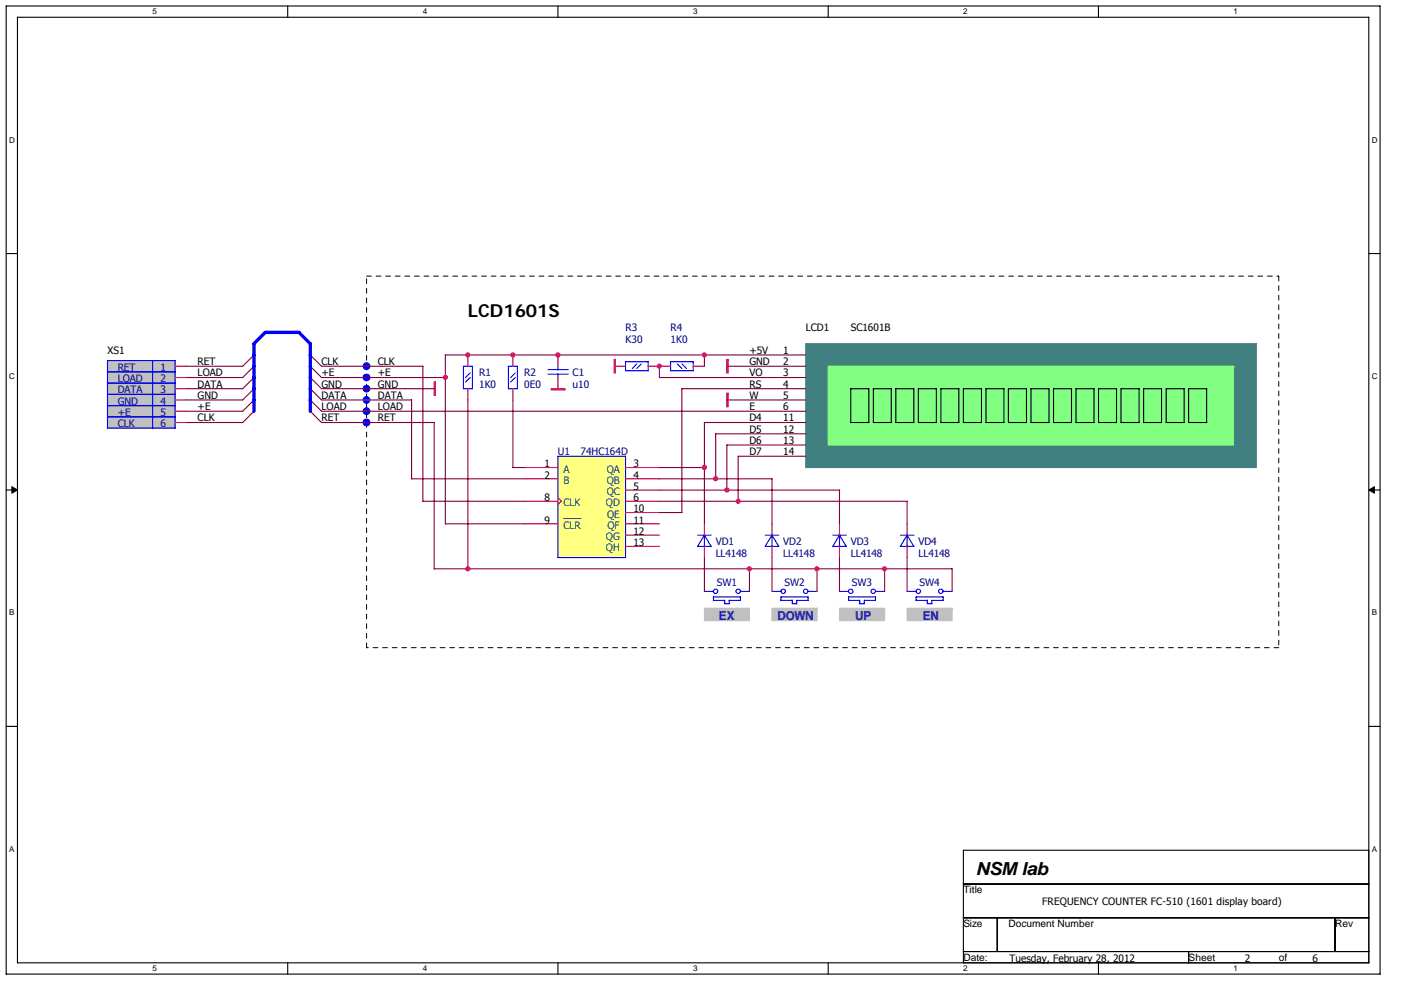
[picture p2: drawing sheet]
<svg xmlns="http://www.w3.org/2000/svg" width="297mm" height="210mm" viewBox="0 0 297 210" stroke-linecap="round" stroke-linejoin="round" font-family="sans-serif">
<path d="M1.3 1.3h291.3v205.3h-291.3zM3.7 3.7h286.5v200.5h-286.5z" fill="none" stroke="#000" stroke-width=".23"/>
<g fill="#fff">
<path d="M32.3 1.5h1v1.9h-1z"/>
<path d="M32.3 204.5h1v1.9h-1z"/>
</g>
<path d="M61 1.3v2.4M61 204.2v2.4" fill="none" stroke="#000" stroke-width=".23"/>
<g fill="#fff">
<path d="M89.6 1.5h1v1.9h-1z"/>
<path d="M89.6 204.5h1v1.9h-1z"/>
</g>
<path d="M118.3 1.3v2.4M118.3 204.2v2.4" fill="none" stroke="#000" stroke-width=".23"/>
<g fill="#fff">
<path d="M146.9 1.5h1v1.9h-1z"/>
<path d="M146.9 204.5h1v1.9h-1z"/>
</g>
<path d="M175.6 1.3v2.4M175.6 204.2v2.4" fill="none" stroke="#000" stroke-width=".23"/>
<g fill="#fff">
<path d="M204.2 1.5h1v1.9h-1z"/>
<path d="M204.2 204.5h1v1.9h-1z"/>
</g>
<path d="M232.9 1.3v2.4M232.9 204.2v2.4" fill="none" stroke="#000" stroke-width=".23"/>
<g fill="#fff">
<path d="M261.5 1.5h1v1.9h-1z"/>
<path d="M261.5 204.5h1v1.9h-1z"/>
<path d="M1.9 28.7h1.3v1.9h-1.3z"/>
<path d="M290.8 28.7h1.3v1.9h-1.3z"/>
<path d="M1.9 78.8h1.3v1.9h-1.3z"/>
<path d="M290.8 78.8h1.3v1.9h-1.3z"/>
</g>
<path d="M1.3 53.8h2.4M290.2 53.8h2.4" fill="none" stroke="#000" stroke-width=".23"/>
<g fill="#fff">
<path d="M1.9 129h1.1v1.9h-1.1z"/>
<path d="M290.8 129h1.1v1.9h-1.1z"/>
</g>
<path d="M1.3 103.9h2.4M290.2 103.9h2.4" fill="none" stroke="#000" stroke-width=".23"/>
<path d="M2.5 103.2l1.2 .7-1.2 .7zM290.2 103.9l1.2-.7v1.4z" fill="#000" stroke="#000" stroke-width=".21"/>
<g fill="#fff">
<path d="M1.9 179.1h1.1v1.9h-1.1z"/>
<path d="M290.8 179.1h1.1v1.9h-1.1z"/>
</g>
<g fill="none" stroke="#000" stroke-width=".23">
<path d="M180.4 82.4h3.8v7.2h-3.8zM185.2 82.4h3.8v7.2h-3.8zM189.9 82.4h3.9v7.2h-3.9zM194.7 82.4h3.8v7.2h-3.8zM199.5 82.4h3.8v7.2h-3.8zM204.3 82.4h3.8v7.2h-3.8zM209 82.4h3.8v7.2h-3.8zM213.8 82.4h3.8v7.2h-3.8zM218.6 82.4h3.8v7.2h-3.8zM223.4 82.4h3.8v7.2h-3.8zM228.1 82.4h3.9v7.2h-3.9zM232.9 82.4h3.8v7.2h-3.8z"/>
<path d="M237.7 82.4h3.8v7.2h-3.8zM242.5 82.4h3.8v7.2h-3.8zM247.2 82.4h3.9v7.2h-3.9zM252 82.4h3.8v7.2h-3.8zM1.3 154.1h2.4M290.2 154.1h2.4M204.3 180.3h85.9v23.9h-85.9zM204.3 187.5h85.9M204.3 194.7h85.9M211.4 194.7v7.1M283.1 194.7v7.1M204.3 201.8h85.9"/>
<path d="M252 201.8v2.4"/>
</g>
<g fill="#c0c0c0" stroke="#c0c0c0" stroke-width=".23">
<path d="M149.3 129v2.6h9.6v-2.6z" fill-rule="evenodd"/>
<path d="M178 129v2.6h9.6v-2.6z" fill-rule="evenodd"/>
<path d="M192.3 129v2.6h9.6v-2.6z" fill-rule="evenodd"/>
<path d="M22.8 76.5v14.3h14.3v-14.3z" fill-rule="evenodd"/>
<path d="M163.7 129v2.6h9.5v-2.6z" fill-rule="evenodd"/>
</g>
<path d="M77.7 58.6h193.4M271.1 58.6v78.8M77.7 137.4v-78.8M271.1 137.4h-193.4" fill="none" stroke="#000" stroke-width=".21" stroke-dasharray="1 1 1 1 1 1 1 1"/>
<path d="M118.3 96.8v21.5h14.3v-21.5z" fill-rule="evenodd" fill="#ffff80" stroke="#ffff80" stroke-width=".23"/>
<path d="M170.8 72.9v26.3h95.5v-26.3z" fill-rule="evenodd" fill="#408080" stroke="#408080" stroke-width=".23"/>
<path d="M175.6 77.7v16.7h86v-16.7z" fill-rule="evenodd" fill="#80ff80" stroke="#80ff80" stroke-width=".23"/>
<g fill="#f00" stroke="#f00" stroke-width=".23">
<path d="M92.1 81v2.9h.2v-2.9z" fill-rule="evenodd"/>
<path d="M154.1 76.2v2.9h.3v-2.9z" fill-rule="evenodd"/>
<path d="M154.1 83.4v2.9h.3v-2.9z" fill-rule="evenodd"/>
<path d="M130.2 76.2v2.9h.3v-2.9z" fill-rule="evenodd"/>
<path d="M116.9 82.4v.3h2.8v-.3z" fill-rule="evenodd"/>
</g>
<g fill="#00f" stroke="#00f" stroke-width=".23">
<circle cx="77.7" cy="82.4" r=".71"/>
<circle cx="77.7" cy="87.2" r=".71"/>
<circle cx="77.7" cy="84.8" r=".71"/>
<circle cx="77.7" cy="80.1" r=".71"/>
<circle cx="77.7" cy="77.7" r=".71"/>
<circle cx="77.7" cy="89.6" r=".71"/>
</g>
<g fill="none" stroke="#00f" stroke-width=".23">
<path d="M22.8 78.9h14.3M32.4 76.5v14.3M37.1 76.5v14.3M37.1 76.5h-14.3v14.3M98.3 77.7v4.7M98.3 77.7h1.9v4.8M99.7 79.1l-1 1M107.8 77.7h1.9v4.8M107.8 77.7v4.7M109.2 79.1l-.9 1M116.2 78.4h4.3M116.2 79.4h4.3"/>
<path d="M118.3 77.7v.7M118.3 79.4v.7M135 77.2l-1 1M136 77.2l-1 1M137.4 76.7h-4.8v1.9h4.8M137.4 76.7v1.9M142.2 76.7v1.9l4.8 .1v-2h-4.8M143.6 77.2l1 1M144.6 77.2l.9 1M22.8 86h14.3M22.8 83.7h14.3M22.8 88.4h14.3"/>
<path d="M22.8 81.3h14.3M22.8 90.8h14.3M98.2 82.4h2M99.7 80.1l-1 .9M107.8 82.4h1.9M109.2 80.1l-.9 .9M118.3 96.8h14.3v21.5h-14.3zM147.9 115.9h2.9M147.9 113.5h2.9M149.3 113.5l1.5 2.4M149.3 115.9v-2.4l-1.4 2.4M162.2 113.5h2.9"/>
<path d="M163.7 113.5l1.4 2.4h-2.9M163.7 113.5v2.4M163.7 113.5l-1.5 2.4M176.6 115.9h2.8M176.6 113.5h2.8M178 113.5l1.4 2.4M178 113.5v2.4M178 113.5l-1.5 2.4M190.9 115.9h2.9M190.9 113.5h2.9M192.3 113.5l1.5 2.4M192.3 113.5v2.4"/>
<path d="M192.3 113.5l-1.4 2.4M149.3 125.4h2M151.2 127.3h2.4v.8M151.3 126.6h5.7v.8M151.3 126.6v.7M154.6 127.3h2.4M154.6 127.3v.8h-1M157 125.4h1.9M163.7 125.4h1.9M165.6 126.6h5.7M165.6 126.6v.7h2.4v.8h.9v-.8h2.4M171.3 125.4h1.9"/>
<path d="M171.3 126.6v.8M178 125.4h1.9M179.9 126.6h5.7M179.9 126.6v.7h2.4v.8h1v-.8h2.3M185.6 125.4h2M185.6 126.6v.8M192.3 125.4h1.9M194.2 126.6h5.8M194.2 126.6v.7h2.4v.8h1v-.8h2.4M200 125.4h1.9M200 126.6v.8"/>
<circle cx="151.7" cy="125.4" r=".47"/>
<circle cx="156.5" cy="125.4" r=".47"/>
<circle cx="166" cy="125.4" r=".47"/>
<circle cx="170.8" cy="125.4" r=".47"/>
<circle cx="180.4" cy="125.4" r=".47"/>
<circle cx="185.1" cy="125.4" r=".47"/>
<circle cx="194.7" cy="125.4" r=".47"/>
<circle cx="199.5" cy="125.4" r=".47"/>
</g>
<g fill="none" stroke="#f00" stroke-width=".23">
<path d="M37.1 77.7h2.4M99.2 75.3v2.4M108.8 75.3v2.4M118.3 75.3v2.4M130.2 77.7h2.4M137.4 77.7h4.8M147 77.7h2.3M37.1 84.8h2.4M37.1 89.6h2.4M37.1 80.1h2.4M37.1 87.2h2.4M37.1 82.4h2.4"/>
<path d="M99.2 82.4v2.4M108.8 82.4v2.4M111.1 99.2h7.2M118.3 80.1v2.3M132.6 99.2h7.2M111.1 106.3h7.2M111.1 111.1h7.2M111.1 101.6h7.2M118.3 105.6l.7 .7-.7 .7M132.6 106.3h7.2M132.6 111.1h7.2M132.6 101.6h7.2"/>
<path d="M132.6 103.9h7.2M132.6 108.7h7.2M132.6 113.5h7.2M132.6 115.9h7.2M149.3 111.1v2.4M149.3 115.9v2.4M163.7 111.1v2.4M163.7 115.9v2.4M178 111.1v2.4M178 115.9v2.4M192.3 111.1v2.4M192.3 115.9v2.4"/>
</g>
<path d="M119.5 110h3.7" fill="none" stroke="#004080" stroke-width=".21"/>
<g fill="none" stroke="#800040" stroke-width=".23">
<path d="M39.5 77.7h12M53.8 75.3l-2.4 2.4M53.8 77.7l-2.4 2.4M65.8 75.3l2.4 2.4h21.5v28.6h21.5M65.8 77.7l2.4 2.4h26.2M139.8 77.7v2.4h31.1M149.3 75.3v2.4M154.1 77.7h16.8M170.9 75.3h-76.5v35.8M39.5 84.8h12M39.5 82.4h12M39.5 89.6h12"/>
<path d="M39.5 87.2h12M39.5 80.1h12M53.8 82.4l-2.4 2.5M53.8 87.2l-2.4 2.4M53.8 80.1l-2.4 2.4M53.8 84.8l-2.4 2.4M65.8 82.4l2.4 2.4h19.1M65.8 80.1l2.4 2.3h23.9M65.8 87.2l2.4 2.4h23.9v31.1M65.8 84.8l2.4 2.4h102.7M87.3 84.8v16.8h23.9M99.2 84.8v35.9"/>
<path d="M108.8 84.8v14.4h2.4M139.8 99.2h9.6M154.1 84.8h16.8M170.9 89.6h-21.6v21.5M170.9 82.4h-26.3v26.3M170.9 96.8h-14.4v9.5M170.9 94.4h-16.8v9.6M170.9 92h-19.2v9.6M94.4 111.1h16.8M139.8 101.6h23.9v9.5M139.8 103.9h38.2v7.2M139.8 106.3h52.5"/>
<path d="M139.8 108.7h4.8M149.3 118.3v7.2M163.7 118.3v7.2M178 118.3v7.2M192.3 106.3v4.8M192.3 118.3v7.2M92.1 120.6h109.8M158.9 120.6v4.9M173.2 120.6v4.9M187.6 120.6v4.9M201.9 120.6v4.9"/>
</g>
<path d="M53.8 72.9l2.4-2.4h7.2l2.4 2.4M53.8 72.9v14.3M65.8 72.9v14.3" fill="none" stroke="#00f" stroke-width=".7"/>
<g fill="#f0f" stroke="#f0f" stroke-width=".23">
<circle cx="187.5" cy="120.6" r=".47"/>
<circle cx="156.5" cy="106.3" r=".47"/>
<circle cx="94.4" cy="80" r=".47"/>
<circle cx="154.1" cy="103.9" r=".47"/>
<circle cx="158.9" cy="120.6" r=".47"/>
<circle cx="173.2" cy="120.6" r=".47"/>
<circle cx="151.7" cy="101.5" r=".47"/>
<circle cx="99.2" cy="120.6" r=".47"/>
<circle cx="149.3" cy="99.2" r=".47"/>
<circle cx="118.3" cy="75.3" r=".47"/>
<circle cx="139.8" cy="77.7" r=".47"/>
<circle cx="99.2" cy="75.3" r=".48"/>
<circle cx="108.7" cy="75.3" r=".47"/>
<circle cx="149.3" cy="75.3" r=".47"/>
</g>
<g font-size="3.8">
<text x="99.2" y="67.2">LCD1601S</text>
<text x="206.9" y="185.5">NSM lab</text>
</g>
<g font-size="2.6" fill="#000080">
<text x="152.4" y="131.4">EX</text>
<text x="164.9" y="131.4">DOWN</text>
<text x="181.3" y="131.4">UP</text>
<text x="195.7" y="131.4">EN</text>
</g>
<g font-size="2.2" fill="#000080">
<text x="132.6" y="70.3">R3</text>
<text x="142.2" y="70.3">R4</text>
<text x="132.6" y="72.7">K30</text>
<text x="142.2" y="72.7">1K0</text>
<text x="25" y="78.6">RET</text>
<text x="25" y="81">LOAD</text>
<text x="25" y="83.4">DATA</text>
<text x="34" y="78.6">1</text>
<text x="34" y="81">2</text>
<text x="34" y="83.4">3</text>
<text x="101.6" y="79.8">R1</text>
<text x="101.6" y="82.2">1K0</text>
<text x="111.1" y="79.8">R2</text>
<text x="111.1" y="82.2">0E0</text>
<text x="121.4" y="79.8">C1</text>
<text x="121.4" y="82.2">u10</text>
<text x="25" y="85.8">GND</text>
<text x="25" y="88.2">+E</text>
<text x="34" y="85.8">4</text>
<text x="34" y="88.2">5</text>
<text x="25" y="90.6">CLK</text>
<text x="34" y="90.6">6</text>
<text x="118.3" y="96.5">U1</text>
<text x="123.1" y="96.5">74HC164D</text>
<text x="151.7" y="115.7">VD1</text>
<text x="151.7" y="118">LL4148</text>
<text x="166" y="115.7">VD2</text>
<text x="166" y="118">LL4148</text>
<text x="180.4" y="115.7">VD3</text>
<text x="180.4" y="118">LL4148</text>
<text x="194.7" y="115.7">VD4</text>
<text x="194.7" y="118">LL4148</text>
<text x="152" y="124.2">SW1</text>
<text x="166.3" y="124.2">SW2</text>
<text x="180.6" y="124.2">SW3</text>
<text x="194.9" y="124.2">SW4</text>
</g>
<g font-size="2.2">
<text x="170.8" y="70.3">LCD1</text>
<text x="180.4" y="70.3">SC1601B</text>
<text x="22.8" y="75.1">XS1</text>
<text x="41.9" y="77.4">RET</text>
<text x="68.2" y="77.4">CLK</text>
<text x="80.1" y="77.4">CLK</text>
<text x="158.9" y="77.4">GND</text>
<text x="158.9" y="75.1">+5V</text>
<text x="166" y="75.1">1</text>
<text x="166" y="77.4">2</text>
<text x="41.9" y="82.2">DATA</text>
<text x="41.9" y="79.8">LOAD</text>
<text x="68.2" y="79.8">+E</text>
<text x="68.2" y="82.2">GND</text>
<text x="80.1" y="79.8">+E</text>
<text x="80.1" y="82.2">GND</text>
<text x="158.9" y="82.2">RS</text>
<text x="158.9" y="79.8">VO</text>
<text x="166" y="79.8">3</text>
<text x="166" y="82.2">4</text>
<text x="41.9" y="89.4">CLK</text>
<text x="41.9" y="84.6">GND</text>
<text x="41.9" y="87">+E</text>
<text x="68.2" y="84.6">DATA</text>
<text x="68.2" y="87">LOAD</text>
<text x="68.2" y="89.4">RET</text>
<text x="80.1" y="84.6">DATA</text>
<text x="80.1" y="87">LOAD</text>
<text x="80.1" y="89.4">RET</text>
<text x="158.9" y="87">E</text>
<text x="158.9" y="89.4">D4</text>
<text x="158.9" y="84.6">W</text>
<text x="166" y="89.4">11</text>
<text x="166" y="87">6</text>
<text x="166" y="84.6">5</text>
<text x="158.9" y="91.8">D5</text>
<text x="158.9" y="94.2">D6</text>
<text x="166" y="91.8">12</text>
<text x="166" y="94.2">13</text>
<text x="115.4" y="99.1">1</text>
<text x="115.4" y="101.5">2</text>
<text x="134.3" y="99.1">3</text>
<text x="134.3" y="101.5">4</text>
<text x="158.9" y="96.5">D7</text>
<text x="166" y="96.5">14</text>
<text x="115.4" y="106.3">8</text>
<text x="134.3" y="103.9">5</text>
<text x="134.3" y="106.3">6</text>
<text x="115.4" y="111.1">9</text>
<text x="134.3" y="108.7">10</text>
<text x="134.3" y="111.1">11</text>
<text x="134.3" y="113.5">12</text>
<text x="134.3" y="115.9">13</text>
<text x="204.3" y="189.5">Title</text>
<text x="204.3" y="196.6">Size</text>
<text x="213.8" y="196.6">Document Number</text>
<text x="221" y="192">FREQUENCY COUNTER FC-510 (1601 display board)</text>
<text x="283.1" y="196.6">Rev</text>
<text x="204.3" y="203.8">Date:</text>
<text x="214.1" y="204">Tuesday, February 28, 2012</text>
<text x="252" y="203.8">Sheet</text>
<text x="263.9" y="204">2</text>
<text x="271.1" y="203.8">of</text>
<text x="278.3" y="204">6</text>
</g>
<g font-size="2.2" fill="#004080">
<text x="119.5" y="100.2">A</text>
<text x="128.6" y="100.2">QA</text>
<text x="119.5" y="102.6">B</text>
<text x="119.5" y="107.4">CLK</text>
<text x="128.5" y="107.4">QD</text>
<text x="128.6" y="105">QC</text>
<text x="128.6" y="102.6">QB</text>
<text x="119.5" y="112.2">CLR</text>
<text x="128.7" y="109.8">QE</text>
<text x="128.8" y="112.2">QF</text>
<text x="128.5" y="117">QH</text>
<text x="128.5" y="114.6">QG</text>
</g>
<g font-size="1.7">
<text x="32.3" y="3">5</text>
<text x="89.6" y="3">4</text>
<text x="146.9" y="3">3</text>
<text x="204.2" y="3">2</text>
<text x="261.5" y="3">1</text>
<text x="1.9" y="30.2">D</text>
<text x="290.8" y="30.2">D</text>
<text x="1.9" y="80.4">C</text>
<text x="290.8" y="80.4">C</text>
<text x="1.9" y="130.5">B</text>
<text x="290.8" y="130.5">B</text>
<text x="1.9" y="180.7">A</text>
<text x="290.8" y="180.7">A</text>
<text x="32.3" y="206">5</text>
<text x="89.6" y="206">4</text>
<text x="146.9" y="206">3</text>
<text x="204.2" y="206">2</text>
<text x="261.5" y="206">1</text>
</g>
</svg>
